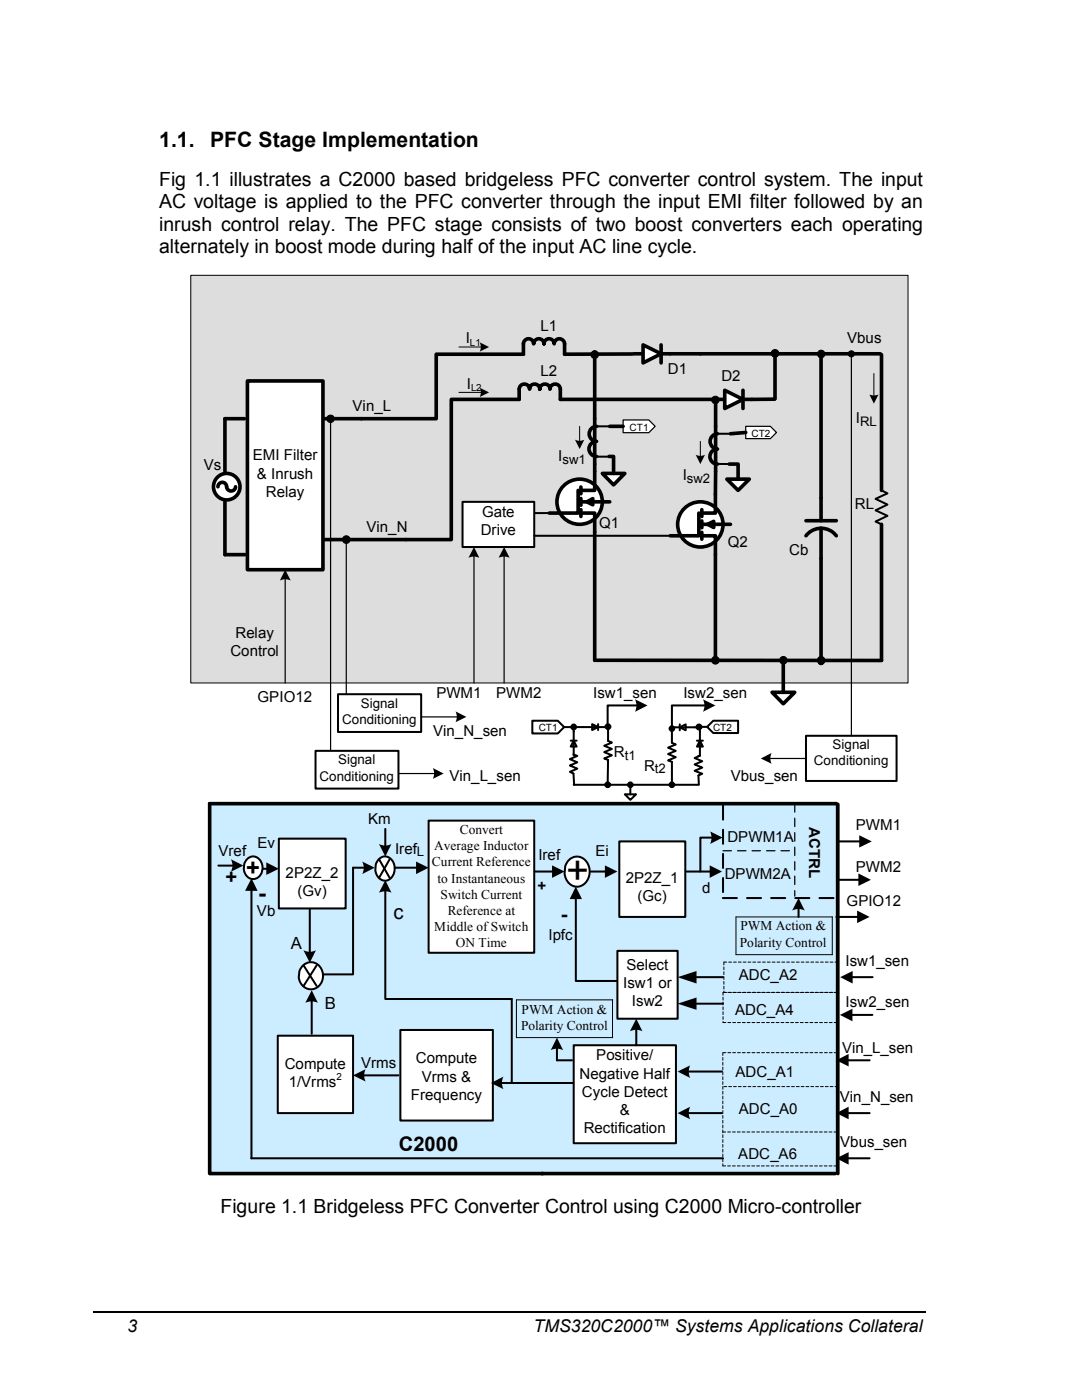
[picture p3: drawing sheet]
<svg xmlns="http://www.w3.org/2000/svg" width="216mm" height="279mm" viewBox="0 0 216 279" stroke-linecap="round" stroke-linejoin="round" font-family="sans-serif">
<path d="M18.6 261.8h166.1M31.8 261.8h2.8" fill="none" stroke="#000" stroke-width=".25"/>
<path d="M38.1 54.9h143.1v81.4h-143.1z" fill-rule="evenodd" fill="#ddd"/>
<path d="M38.1 54.9h143.1v81.4h-143.1z" fill="none" stroke="#000" stroke-width=".2"/>
<path d="M41.8 160.4h125.1v73.8h-125.1z" fill-rule="evenodd" fill="#ccecff"/>
<path d="M41.8 160.4h125.1v73.8h-125.1z" fill="none" stroke="#000" stroke-width=".2"/>
<circle cx="115.7" cy="100.1" r="4.5" fill="#fff"/>
<g fill="none" stroke="#000" stroke-width=".72">
<path d="M104.4 70.7v-2.1a1.02 1.02 0 0 1 1.1-1 1.02 1.02 0 0 1 1 1 1.04 1.04 0 0 1 1-1 1.04 1.04 0 0 1 1 1 1.02 1.02 0 0 1 1.1-1 1.02 1.02 0 0 1 1 1 1.04 1.04 0 0 1 1-1 1.04 1.04 0 0 1 1.1 1v2.1M126.5 70.6h7.2M115.4 97.9v4.5h-5.8M115.9 97.2v1.3M115.9 99.5v1.3M118.7 94.1v3.8h-2.8M115.9 102.4h2.8v3.8M115.9 100.2h5.8M115.9 101.7v1.4M117.1 100.2l1.2-.7v1.2z"/>
<circle cx="115.7" cy="100.1" r="4.5"/>
</g>
<path d="M117.1 100.2l1.2-.7v1.2z" fill="#000"/>
<path d="M128.3 68.8l3.6 1.8-3.6 1.8z" fill="#fff"/>
<path d="M128.3 68.8l3.6 1.8-3.6 1.8zM131.9 68.8v3.6" fill="none" stroke="#000" stroke-width=".72"/>
<path d="M154.1 138.2h4.5l-2.3 2.3z" fill="#fff"/>
<path d="M118.7 70.6v13M126.2 70.6l-13.5 .1M133.7 70.6h41.9M163.8 70.6v33.3M64.4 83.6h7.7M64.6 107.7h16.4M118.7 106.2v25.6M160.8 106.9a3.8 3.8 0 0 1 6.1 0M160.8 103.9h6.1M163.8 105.4v26.7M154.1 138.2h4.5l-2.3 2.3zM156.3 131.8v6.4" fill="none" stroke="#000" stroke-width=".72"/>
<g fill="#000">
<path d="M167.6 195l2.5-1.2v2.5z"/>
<circle cx="118.7" cy="70.6" r=".56"/>
</g>
<circle cx="118.7" cy="70.6" r=".56" fill="none" stroke="#000" stroke-width=".2"/>
<path d="M106.6 102.4h3M169.8 195h4.3" fill="none" stroke="#000" stroke-width=".4"/>
<circle cx="45.2" cy="97.1" r="2.64" fill="#fff"/>
<g fill="none" stroke="#000" stroke-width=".72">
<path d="M43.5 97.1a.87 .87 0 0 1 .9-.8 .87 .87 0 0 1 .8 .8 .89 .89 0 0 0 .9 .9 .89 .89 0 0 0 .9-.9"/>
<circle cx="45.2" cy="97.1" r="2.64"/>
</g>
<path d="M49.4 76h15v37.7h-15z" fill-rule="evenodd" fill="#fff"/>
<path d="M49.4 76h15v37.7h-15zM48.8 83.6h-3.9v10.5M44.9 100.2v10.5h4" fill="none" stroke="#000" stroke-width=".72"/>
<path d="M92.3 100.2h14.3v9h-14.3z" fill-rule="evenodd" fill="#fff"/>
<path d="M175.9 97.9l1.2 .6-2.4 1.1 2.4 1.1-2.4 1.1 2.4 1.1-2.4 1.2 1.2 .5M92.3 100.2h14.3v9h-14.3z" fill="none" stroke="#000" stroke-width=".4"/>
<path d="M103.6 79.7v-2a1.04 1.04 0 0 1 1-1.1 1.04 1.04 0 0 1 1.1 1.1 1.02 1.02 0 0 1 1-1.1 1.02 1.02 0 0 1 1 1.1 1.02 1.02 0 0 1 1-1.1 1.02 1.02 0 0 1 1 1.1 1.04 1.04 0 0 1 1.1-1.1 1.04 1.04 0 0 1 1 1.1v2M142.8 79.7h7.2M175.9 70.8v27.1M175.9 104.6v27.2" fill="none" stroke="#000" stroke-width=".72"/>
<path d="M144.6 77.9l3.7 1.8-3.7 1.8z" fill="#fff"/>
<path d="M144.6 77.9l3.7 1.8-3.7 1.8zM148.3 77.9v3.6" fill="none" stroke="#000" stroke-width=".72"/>
<circle cx="139.7" cy="104.7" r="4.5" fill="#fff"/>
<g fill="none" stroke="#000" stroke-width=".72">
<path d="M111.8 79.7h31v5.4M154.6 79.7h-4.6M154.6 70.5v9.1M142.8 98.6v3.8h-2.8M139.4 102.4v4.5h-5.7M140 106.9h2.8v24.9M140 104.6h5.8M140 101.7v1.4M140 104v1.3M140 106.2v1.4M141.2 104.6l1.2-.6v1.3z"/>
<circle cx="139.7" cy="104.7" r="4.5"/>
</g>
<path d="M141.2 104.6l1.2-.6v1.3z" fill="#000"/>
<path d="M106.6 106.9h27.1" fill="none" stroke="#000" stroke-width=".4"/>
<path d="M63 149.8h16.5v7.6h-16.5z" fill-rule="evenodd" fill="#fff"/>
<path d="M63 149.8h16.5v7.6h-16.5z" fill="none" stroke="#000" stroke-width=".4"/>
<path d="M160.8 146.8h18.1v9.1h-18.1z" fill-rule="evenodd" fill="#fff"/>
<path d="M160.8 146.8h18.1v9.1h-18.1z" fill="none" stroke="#000" stroke-width=".4"/>
<path d="M169.9 70.6v76.2M66 83.6v66.2M69.1 107.7v30.8" fill="none" stroke="#000" stroke-width=".24"/>
<g fill="#000">
<circle cx="169.9" cy="70.6" r=".62"/>
<circle cx="142.8" cy="131.8" r=".6"/>
<circle cx="163.8" cy="132" r=".61"/>
</g>
<g fill="none" stroke="#000" stroke-width=".2">
<circle cx="169.9" cy="70.6" r=".62"/>
<circle cx="142.8" cy="131.8" r=".6"/>
<circle cx="163.8" cy="132" r=".61"/>
</g>
<path d="M118.7 131.8h57.2" fill="none" stroke="#000" stroke-width=".72"/>
<path d="M55.6 167.4h13.4v13.9h-13.4z" fill-rule="evenodd" fill="#fff"/>
<path d="M52 173.4h1.4M55.6 167.4h13.4v13.9h-13.4zM106.6 173.9h3.9M114.9 179.1v16.7h8.3M136.7 173.9h5.2M50.1 231.2h94.2" fill="none" stroke="#000" stroke-width=".4"/>
<path d="M53.1 172.1l2.5 1.3-2.5 1.2zM110.2 172.7l2.5 1.2-2.5 1.3zM114.9 176.9l1.2 2.5h-2.4zM141.6 172.7l2.5 1.2-2.5 1.3z" fill="#000"/>
<path d="M41.8 160.4v73.8h66.5M108.1 234.2h58.6" fill="none" stroke="#000" stroke-width=".72"/>
<path d="M144.2 225.9h22.7" fill="none" stroke="#000" stroke-width=".2" stroke-dasharray=".6 .4"/>
<path d="M49.2 171.6a1.73 1.73 0 0 1 1.8-.6 1.73 1.73 0 0 1 1.2 1.3 2.09 2.09 0 0 1-.2 2.3 2.09 2.09 0 0 1-2.2 .7 2.47 2.47 0 0 1-.6-3.7z" fill-rule="evenodd" fill="#fff"/>
<path d="M43.6 172.7h3.1M49.2 171.6a1.73 1.73 0 0 1 1.8-.6 1.73 1.73 0 0 1 1.2 1.3 2.09 2.09 0 0 1-.2 2.3 2.09 2.09 0 0 1-2.2 .7 2.47 2.47 0 0 1-.6-3.7zM50.2 177.4v53.8" fill="none" stroke="#000" stroke-width=".4"/>
<g fill="#000">
<path d="M50.2 175.3l1.2 2.5h-2.5z"/>
<path d="M46.1 171.5l2.5 1.2-2.5 1.3a2.6 2.6 0 0 0 0-2.5z" fill-rule="evenodd"/>
</g>
<path d="M41.8 160.4h125.1M167.2 160.5v73.7" fill="none" stroke="#000" stroke-width=".72"/>
<path d="M123.6 167.9h13.1v15.1h-13.1z" fill-rule="evenodd" fill="#fff"/>
<path d="M123.6 167.9h13.1v15.1h-13.1z" fill="none" stroke="#000" stroke-width=".4"/>
<path d="M79.9 205.6h18.4v18h-18.4z" fill-rule="evenodd" fill="#fff"/>
<path d="M70.5 173.2h2.4M76.9 177.6v21.8h25.2v16.7h-2.3M79.9 205.6h18.4v18h-18.4z" fill="none" stroke="#000" stroke-width=".4"/>
<g fill="#000">
<path d="M72.3 171.9l2.5 1.3-2.5 1.2a2.62 2.62 0 0 0 0-2.5z" fill-rule="evenodd"/>
<path d="M76.9 175.7l1.2 2.5a2.86 2.86 0 0 0-2.5 0z" fill-rule="evenodd"/>
<path d="M98 216.1l2.5-1.2a2.62 2.62 0 0 0 0 2.5z" fill-rule="evenodd"/>
</g>
<path d="M55.4 206.7h15.1v15.4h-15.1z" fill-rule="evenodd" fill="#fff"/>
<path d="M55.4 206.7h15.1v15.4h-15.1z" fill="none" stroke="#000" stroke-width=".4"/>
<path d="M60.5 192.6a2.36 2.36 0 0 1 2.6-.3 2.36 2.36 0 0 1 1.3 2.1 2.45 2.45 0 0 1-2 3 2.45 2.45 0 0 1-2.8-2.3 2.86 2.86 0 0 1 .9-2.5z" fill-rule="evenodd" fill="#fff"/>
<path d="M60.5 192.6a2.36 2.36 0 0 1 2.6-.3 2.36 2.36 0 0 1 1.3 2.1 2.45 2.45 0 0 1-2 3 2.45 2.45 0 0 1-2.8-2.3 2.86 2.86 0 0 1 .9-2.5zM60.6 192.7l2.6 4M63.2 192.7l-2.6 4" fill="none" stroke="#000" stroke-width=".4"/>
<path d="M75.8 171.3a1.9 1.9 0 0 1 2-.1 1.9 1.9 0 0 1 .9 1.8 2.25 2.25 0 0 1-2.2 2.7 2.59 2.59 0 0 1-.7-4.4z" fill-rule="evenodd" fill="#fff"/>
<path d="M70.5 173.2v21.1M75.7 171.5l2 3.7M75.8 171.3a1.9 1.9 0 0 1 2-.1 1.9 1.9 0 0 1 .9 1.8 2.25 2.25 0 0 1-2.2 2.7 2.59 2.59 0 0 1-.7-4.4zM77.7 171.5l-2 3.7M142.3 167.2h-2.6v6.7M61.8 181.5v8.8M62.2 199.5v6.8M64.4 194.5h6.1M138.6 195h5.7M72.4 214.6h7.1M99.1 216.1h15.8" fill="none" stroke="#000" stroke-width=".4"/>
<g fill="#000">
<path d="M135.2 195l3.8-1.2v2.5z"/>
<path d="M141.7 165.9l2.5 1.3-2.5 1.2a2.88 2.88 0 0 0 0-2.5z" fill-rule="evenodd"/>
<path d="M60.5 189.6a2.63 2.63 0 0 0 2.5 0l-1.2 2.5z" fill-rule="evenodd"/>
<path d="M62.2 197.6l1.2 2.5a2.86 2.86 0 0 0-2.5 0z" fill-rule="evenodd"/>
<path d="M70.5 214.6l2.4-1.2a2.78 2.78 0 0 0 0 2.4z" fill-rule="evenodd"/>
</g>
<path d="M144.3 169.8h14.3" fill="none" stroke="#000" stroke-width=".24" stroke-dasharray="1.7 1.2"/>
<path d="M144.4 216.9h22.5" fill="none" stroke="#000" stroke-width=".2" stroke-dasharray=".6 .4"/>
<path d="M114.5 208.6h20.4v19.6h-20.4z" fill-rule="evenodd" fill="#fff"/>
<path d="M118.7 85.1h3M118.7 91.1h3M142.8 86.6h3M142.8 92.6h3M76.9 165.4v3.7M117.9 173.9h3.1M167.1 175.6h4.5M167.3 167.9h4.4M114.5 208.6h20.4v19.6h-20.4zM137.1 222.1h7M169 222.1h4.5M169 231.2h4.5" fill="none" stroke="#000" stroke-width=".4"/>
<g fill="#000">
<path d="M120.7 172.7l2.5 1.2-2.5 1.3zM171.3 174.3l2.5 1.3-2.5 1.2zM171.4 166.7l2.5 1.2-2.5 1.3zM166.9 231.2l2.4-1.3v2.5zM166.9 222.1l2.4-1.2v2.5z"/>
<path d="M94.6 109.2l1 2.1a2.42 2.42 0 0 0-2.1 0z" fill-rule="evenodd"/>
<path d="M100.6 109.2l1.1 2.1a2.5 2.5 0 0 0-2.2 0z" fill-rule="evenodd"/>
<path d="M86.4 153.3l2.1 1.1-2.1 1a2.42 2.42 0 0 0 0-2.1z" fill-rule="evenodd"/>
<path d="M151.8 151.4l2.2-1.1a2.42 2.42 0 0 0 0 2.1z" fill-rule="evenodd"/>
<path d="M75.6 168.4a2.63 2.63 0 0 0 2.5 0l-1.2 2.5z" fill-rule="evenodd"/>
<path d="M135.2 222.1l2.5-1.2a2.88 2.88 0 0 0 0 2.5z" fill-rule="evenodd"/>
<circle cx="118.7" cy="70.8" r=".76"/>
<circle cx="142.7" cy="79.8" r=".75"/>
<circle cx="154.6" cy="70.5" r=".76"/>
<circle cx="163.9" cy="70.6" r=".75"/>
<circle cx="65.9" cy="83.6" r=".75"/>
<circle cx="69.1" cy="107.7" r=".76"/>
<circle cx="142.8" cy="131.8" r=".76"/>
<circle cx="156.3" cy="131.8" r=".75"/>
<circle cx="163.9" cy="131.8" r=".75"/>
</g>
<path d="M103.6 79.7h-13.6v28h-9M104.4 70.7h-17.4v12.9h-14.9M118.7 83.6v10.5M119 85.1a1.5 1.5 0 0 0-1.4 1.5 1.5 1.5 0 0 0 1.4 1.5 1.5 1.5 0 0 0-1.5 1.5 1.5 1.5 0 0 0 1.5 1.5M142.8 85.1v13.5M143.2 86.6a1.52 1.52 0 0 0-1.5 1.5 1.52 1.52 0 0 0 1.5 1.5 1.5 1.5 0 0 0-1.5 1.5 1.5 1.5 0 0 0 1.5 1.5" fill="none" stroke="#000" stroke-width=".72"/>
<path d="M94.6 110.8v25.5M100.6 110.8v25.5M79.5 154.4h7.4M153.4 151.4h7.4" fill="none" stroke="#000" stroke-width=".24"/>
<path d="M144.2 179.2h22.7M144.3 160.8v18.4" fill="none" stroke="#000" stroke-width=".4" stroke-dasharray="2.8 2"/>
<path d="M144.2 210.1v22.6" fill="none" stroke="#000" stroke-width=".2" stroke-dasharray=".6 .4"/>
<g fill="none" stroke="#000" stroke-width=".2">
<circle cx="118.7" cy="70.8" r=".76"/>
<circle cx="142.7" cy="79.8" r=".75"/>
<circle cx="154.6" cy="70.5" r=".76"/>
<circle cx="163.9" cy="70.6" r=".75"/>
<circle cx="65.9" cy="83.6" r=".75"/>
<circle cx="69.1" cy="107.7" r=".76"/>
<circle cx="142.8" cy="131.8" r=".76"/>
<circle cx="156.3" cy="131.8" r=".75"/>
<circle cx="163.9" cy="131.8" r=".75"/>
</g>
<path d="M145 95.6h4.5l-2.2 2.3z" fill="#fff"/>
<path d="M145 95.6h4.5l-2.2 2.3z" fill="none" stroke="#000" stroke-width=".72"/>
<path d="M120.2 94.5h4.5l-2.3 2.3z" fill="#fff"/>
<path d="M120.2 94.5h4.5l-2.3 2.3zM145.5 92.6h1.8v3" fill="none" stroke="#000" stroke-width=".72"/>
<path d="M124.3 83.8h5.2l1.2 1.3-1.2 1.3h-5.2z" fill-rule="evenodd" fill="#fff"/>
<path d="M124.3 83.8h5.2l1.2 1.3-1.2 1.3h-5.2z" fill="none" stroke="#000" stroke-width=".24"/>
<path d="M148.8 85.1h4.9l1.2 1.2-1.2 1.2h-4.9z" fill-rule="evenodd" fill="#fff"/>
<path d="M148.8 85.1h4.9l1.2 1.2-1.2 1.2h-4.9z" fill="none" stroke="#000" stroke-width=".24"/>
<path d="M121.5 91.1h.9v3.4M121.7 85.1h2.6M148.8 86.3l-3 .3" fill="none" stroke="#000" stroke-width=".72"/>
<path d="M114.5 147.8l.6 1.2h-1.2z" fill="#fff"/>
<path d="M113.9 147.8h1.2M114.4 150.6l.8 .3-1.5 .6 1.5 .6-1.5 .7 1.5 .6-1.5 .6 .7 .4M114.5 147.8l.6 1.2h-1.2zM114.5 146v4.8" fill="none" stroke="#000" stroke-width=".4"/>
<path d="M118.2 144.5l1.1 .6-1.1 .6z" fill="#fff"/>
<path d="M118.2 144.5l1.1 .6-1.1 .6zM119.3 144.5v1.2M121.1 145.1h-6.6v.9" fill="none" stroke="#000" stroke-width=".4"/>
<path d="M139.7 147.8l.6 1.2h-1.2z" fill="#fff"/>
<path d="M139.1 147.8h1.2M139.4 150.9l-.8 .4 1.5 .6-1.5 .7 1.5 .6-1.5 .6 1.5 .6-.7 .4M139.7 147.8l.6 1.2h-1.2zM139.7 146v4.8" fill="none" stroke="#000" stroke-width=".4"/>
<path d="M135.6 145.1l1.2-.5v1.1z" fill="#fff"/>
<path d="M114.5 156.6h24.8M133.9 145.1h5.8v.9M135.6 145.1l1.2-.5v1.1zM135.6 144.6v1.1M139.7 150.8l-.3 .1" fill="none" stroke="#000" stroke-width=".4"/>
<path d="M141.1 145.1l1.2-1.3h5v2.5h-5z" fill-rule="evenodd" fill="#fff"/>
<path d="M141.1 145.1l1.2-1.3h5v2.5h-5z" fill="none" stroke="#000" stroke-width=".4"/>
<path d="M106.2 143.8h5.1l1.3 1.3-1.3 1.3h-5.1z" fill-rule="evenodd" fill="#fff"/>
<path d="M106.2 143.8h5.1l1.3 1.3-1.3 1.3h-5.1zM112.6 145.1h1.9M141.1 145.1h-1.7" fill="none" stroke="#000" stroke-width=".4"/>
<path d="M124.7 158.5h2.2l-1.1 1.1z" fill="#fff"/>
<g fill="none" stroke="#000" stroke-width=".4">
<path d="M124.7 158.5h2.2l-1.1 1.1zM125.8 156.6v1.9M140.9 140.8h-6.8v4.5M78.7 173.2h4.7"/>
<circle cx="114.5" cy="145.1" r=".48"/>
<circle cx="121.3" cy="145" r=".48"/>
<circle cx="139.5" cy="145.1" r=".49"/>
</g>
<g fill="#000">
<path d="M83 171.9l2.5 1.3-2.5 1.2z"/>
<path d="M140.3 139.6l2.5 1.2-2.5 1.3a2.62 2.62 0 0 0 0-2.5z" fill-rule="evenodd"/>
<circle cx="114.5" cy="145.1" r=".48"/>
<circle cx="121.3" cy="145" r=".48"/>
<circle cx="139.5" cy="145.1" r=".49"/>
</g>
<path d="M85.5 163.8h21.1v26.3h-21.1z" fill-rule="evenodd" fill="#fff"/>
<path d="M85.5 163.8h21.1v26.3h-21.1z" fill="none" stroke="#000" stroke-width=".4"/>
<path d="M67.4 138.5h16.6v7.6h-16.6z" fill-rule="evenodd" fill="#fff"/>
<path d="M67.4 138.5h16.6v7.6h-16.6zM137.1 213.9h7M169 211.6h4.5" fill="none" stroke="#000" stroke-width=".4"/>
<path d="M84 143.1h7.4" fill="none" stroke="#000" stroke-width=".24"/>
<g fill="#000">
<path d="M166.9 211.6l2.4-1.3v2.5z"/>
<path d="M90.9 142l2.2 1.1-2.2 1a2.42 2.42 0 0 0 0-2.1z" fill-rule="evenodd"/>
<path d="M135.2 213.9l2.5-1.3a2.86 2.86 0 0 0 0 2.5z" fill-rule="evenodd"/>
</g>
<path d="M144.3 210.1h22.4" fill="none" stroke="#000" stroke-width=".2" stroke-dasharray=".6 .4"/>
<path d="M113.6 171.6a2.37 2.37 0 0 1 3.9 1.3 2.95 2.95 0 0 1-2.6 4 3.2 3.2 0 0 1-1.3-5.3z" fill-rule="evenodd" fill="#fff"/>
<path d="M113.6 171.6a2.37 2.37 0 0 1 3.9 1.3 2.95 2.95 0 0 1-2.6 4 3.2 3.2 0 0 1-1.3-5.3z" fill="none" stroke="#000" stroke-width=".4"/>
<path d="M144.3 198.1h22.6M144.3 198.1v6M144.4 192h22.5M144.4 198.1h22.5M144.4 192v6.1M144.3 204.1h22.6" fill="none" stroke="#000" stroke-width=".2" stroke-dasharray=".6 .4"/>
<path d="M123.2 189.8h12v13.5h-12z" fill-rule="evenodd" fill="#fff"/>
<g fill="none" stroke="#000" stroke-width=".4">
<path d="M114.4 154.4l.2 2.2M121.3 145v2.9l.8 .3-1.5 .6 1.5 .7-1.5 .6 1.5 .6-1.5 .7 .7 .3-.1 4.9M127.3 140.8h-6.1v4.5M134.1 145.4v2.8l.7 .4-1.5 .6 1.5 .6-1.5 .7 1.5 .6-1.5 .7 .8 .2v4.6M139.4 154.8v1.8M123.2 189.8h12v13.5h-12zM159.3 181.1v1.9M166.9 183h4.5M111.1 209v2.6h3M127 205.2v3.4M138.6 200.3h5.7M169.8 202.5h4.3"/>
<circle cx="121.3" cy="156.6" r=".48"/>
<circle cx="125.8" cy="156.6" r=".46"/>
<circle cx="134.1" cy="145.4" r=".46"/>
<circle cx="134.1" cy="156.6" r=".46"/>
</g>
<g fill="#000">
<path d="M171 181.7l2.5 1.3-2.5 1.2zM135.2 200.3l3.8-1.2v2.4zM167.6 202.5l2.5-1.2v2.5z"/>
<path d="M95.7 77.4l1.9 .9-1.9 .9 .2-1.1z" fill-rule="evenodd"/>
<path d="M95.7 68.3l1.9 1-1.9 .9 .2-1.1z" fill-rule="evenodd"/>
<path d="M114.7 87.7l1.1 .3 .8-.3-.9 1.9z" fill-rule="evenodd"/>
<path d="M138.8 90.8l1.1 .2 .8-.2-1 1.8z" fill-rule="evenodd"/>
<path d="M173.5 78.7l1.1 .2 .7-.2-.9 1.9z" fill-rule="evenodd"/>
<path d="M56.9 113.7l1.1 2.2a2.42 2.42 0 0 0-2.2 0z" fill-rule="evenodd"/>
<path d="M126.7 139.6l2.5 1.2-2.5 1.3a2.87 2.87 0 0 0 0-2.5z" fill-rule="evenodd"/>
<path d="M159.3 179.2l1.3 2.5a2.6 2.6 0 0 0-2.5 0z" fill-rule="evenodd"/>
<path d="M111.1 207.1l1.3 2.5a2.78 2.78 0 0 0-2.5 0z" fill-rule="evenodd"/>
<path d="M127 203.3l1.2 2.5a2.86 2.86 0 0 0-2.5 0z" fill-rule="evenodd"/>
<circle cx="121.3" cy="156.6" r=".48"/>
<circle cx="125.8" cy="156.6" r=".46"/>
<circle cx="134.1" cy="145.4" r=".46"/>
<circle cx="134.1" cy="156.6" r=".46"/>
</g>
<path d="M158.6 160.4v18.4" fill="none" stroke="#000" stroke-width=".24" stroke-dasharray="1.7 1.2"/>
<path d="M91.6 78.3h4.6M91.6 69.3h4.6M174.4 74.5v4.7M115.7 85.1v3.1M139.7 88.1v3.1M122.2 199.5v7.6M122.3 199.5h-19.3v7.6h19.3M166.1 183v7.5M166.1 183h-19.2v7.5h19.2" fill="none" stroke="#000" stroke-width=".2"/>
<path d="M56.9 115.3v21" fill="none" stroke="#000" stroke-width=".24"/>
<path d="M144.2 232.7h22.7" fill="none" stroke="#000" stroke-width=".2" stroke-dasharray=".6 .4"/>
<text font-size="7.8" x="113" y="176.3">+</text>
<g font-size="4.7">
<text x="49.1" y="174.8">+</text>
<text x="51.5" y="179.8">-</text>
</g>
<g font-size="4.2">
<text x="31.8" y="29.3">1.1.</text>
<text x="41.9" y="29.3">PFC Stage Implementation</text>
</g>
<g font-size="4">
<text x="45" y="176.4">+</text>
<text x="78.5" y="183.5">c</text>
<text x="111.9" y="183.9">-</text>
<text x="79.6" y="229.6">C2000</text>
</g>
<g font-size="3.9">
<text x="31.8" y="41.6">AC voltage is applied to the PFC converter through the input EMI filter followed by an</text>
<text x="31.8" y="37.1">Fig 1.1 illustrates a C2000 based bridgeless PFC converter control system. The input</text>
<text x="31.8" y="46">inrush control relay. The PFC stage consists of two boost converters each operating</text>
<text x="31.8" y="50.5">alternately in boost mode during half of the input AC line cycle.</text>
<text x="44" y="242.1">Figure 1.1 Bridgeless PFC Converter Control using C2000 Micro-controller</text>
</g>
<g font-size="3.5">
<text x="25.4" y="265.8">3</text>
<text x="106.5" y="265.8">TMS320C2000™ Systems Applications Collateral</text>
</g>
<g font-size="3.3">
<text x="58" y="189.3">A</text>
<text x="64.8" y="201.4">B</text>
</g>
<g font-size="3">
<text x="92.9" y="68.5">I</text>
<text x="107.8" y="66.1">L1</text>
<text x="169" y="68.5">Vbus</text>
<text x="93.1" y="77.5">I</text>
<text x="107.8" y="75.1">L2</text>
<text x="133.3" y="74.5">D1</text>
<text x="143.9" y="76.1">D2</text>
<text x="70.4" y="82.1">Vin_L</text>
<text x="170.8" y="84.5">I</text>
<text x="40.7" y="93.8">Vs</text>
<text x="50.5" y="91.9">EMI Filter</text>
<text x="51.3" y="95.5">&amp; Inrush</text>
<text x="111.4" y="92">I</text>
<text x="136.2" y="95.8">I</text>
<text x="53.1" y="99.1">Relay</text>
<text x="170.6" y="101.7">RL</text>
<text x="73.1" y="106.2">Vin_N</text>
<text x="95.9" y="106.8">Drive</text>
<text x="96.2" y="103.2">Gate</text>
<text x="119.6" y="105.4">Q1</text>
<text x="145.2" y="109.2">Q2</text>
<text x="157.5" y="110.7">Cb</text>
<text x="46" y="130.9">Control</text>
<text x="47" y="127.3">Relay</text>
<text x="51.4" y="140.1">GPIO12</text>
<text x="87.1" y="139.3">PWM1</text>
<text x="99" y="139.3">PWM2</text>
<text x="118.4" y="139.3">Isw1_sen</text>
<text x="136.4" y="139.3">Isw2_sen</text>
<text x="86.4" y="146.8">Vin_N_sen</text>
<text x="89.7" y="155.9">Vin_L_sen</text>
<text x="122.5" y="151">R</text>
<text x="128.5" y="153.8">R</text>
<text x="145.8" y="155.9">Vbus_sen</text>
<text x="73.5" y="164.5">Km</text>
<text x="161.5" y="165.1" transform="rotate(90 161.5 165.1)">ACTRL</text>
<text x="170.8" y="165.7">PWM1</text>
<text x="43.6" y="170.8">Vref</text>
<text x="51.4" y="169.3">Ev</text>
<text x="78.8" y="170.3">Iref</text>
<text x="107.4" y="171.7">Iref</text>
<text x="118.8" y="170.9">Ei</text>
<text x="145.2" y="168">DPWM1A</text>
<text x="170.8" y="174">PWM2</text>
<text x="57" y="175.2">2P2Z_2</text>
<text x="59.4" y="178.8">(Gv)</text>
<text x="107.2" y="177.8">+</text>
<text x="124.8" y="176.1">2P2Z_1</text>
<text x="127.2" y="179.7">(Gc)</text>
<text x="140.1" y="178.3">d</text>
<text x="144.6" y="175.5">DPWM2A</text>
<text x="51.3" y="182.8">Vb</text>
<text x="168.9" y="180.7">GPIO12</text>
<text x="109.4" y="187.5">Ipfc</text>
<text x="124.3" y="197.2">Isw1 or</text>
<text x="125" y="193.5">Select</text>
<text x="147.4" y="195.6">ADC_A2</text>
<text x="168.7" y="192.8">Isw1_sen</text>
<text x="126.1" y="200.8">Isw2</text>
<text x="146.7" y="202.6">ADC_A4</text>
<text x="168.7" y="201.1">Isw2_sen</text>
<text x="56.8" y="213.3">Compute</text>
<text x="72.1" y="213.1">Vrms</text>
<text x="83" y="212.2">Compute</text>
<text x="84.2" y="215.8">Vrms &amp;</text>
<text x="115.6" y="215.2">Negative Half</text>
<text x="119" y="211.6">Positive/</text>
<text x="146.8" y="214.9">ADC_A1</text>
<text x="168" y="210.1">Vin_L_sen</text>
<text x="57.6" y="216.9">1/Vrms</text>
<text x="82" y="219.4">Frequency</text>
<text x="116.1" y="218.8">Cycle Detect</text>
<text x="167.6" y="219.9">Vin_N_sen</text>
<text x="116.5" y="226.1">Rectification</text>
<text x="123.7" y="222.4">&amp;</text>
<text x="147.4" y="222.4">ADC_A0</text>
<text x="147.3" y="231.2">ADC_A6</text>
<text x="167.6" y="228.9">Vbus_sen</text>
</g>
<g font-size="2.7">
<text x="72" y="141.3">Signal</text>
<text x="68.3" y="144.5">Conditioning</text>
<text x="166.1" y="149.6">Signal</text>
<text x="63.8" y="155.8">Conditioning</text>
<text x="67.5" y="152.6">Signal</text>
<text x="162.4" y="152.8">Conditioning</text>
<text x="91.7" y="166.5">Convert</text>
<text x="86.2" y="172.9">Current Reference</text>
<text x="86.7" y="169.7">Average Inductor</text>
<text x="87.3" y="176.1">to Instantaneous</text>
<text x="87.9" y="179.4">Switch Current</text>
<text x="86.7" y="185.8">Middle of Switch</text>
<text x="89.3" y="182.6">Reference at</text>
<text x="147.7" y="185.7">PWM Action &amp;</text>
<text x="90.9" y="189">ON Time</text>
<text x="147.6" y="188.9">Polarity Control</text>
<text x="104.1" y="202.3">PWM Action &amp;</text>
<text x="104" y="205.5">Polarity Control</text>
</g>
<g font-size="2.6">
<text x="171.6" y="85">RL</text>
<text x="112.2" y="92.6">sw1</text>
<text x="137.1" y="96.3">sw2</text>
<text x="124.7" y="151.6">t1</text>
<text x="130.7" y="154.3">t2</text>
<text x="83.2" y="170.9">L</text>
</g>
<g font-size="2">
<text x="125.6" y="85.9">CT1</text>
<text x="149.9" y="87.2">CT2</text>
<text x="107.5" y="146">CT1</text>
<text x="142.3" y="146">CT2</text>
</g>
<g font-size="1.9">
<text x="93.8" y="69">L1</text>
<text x="94" y="78">L2</text>
<text x="67.1" y="215.5">2</text>
</g>
</svg>
